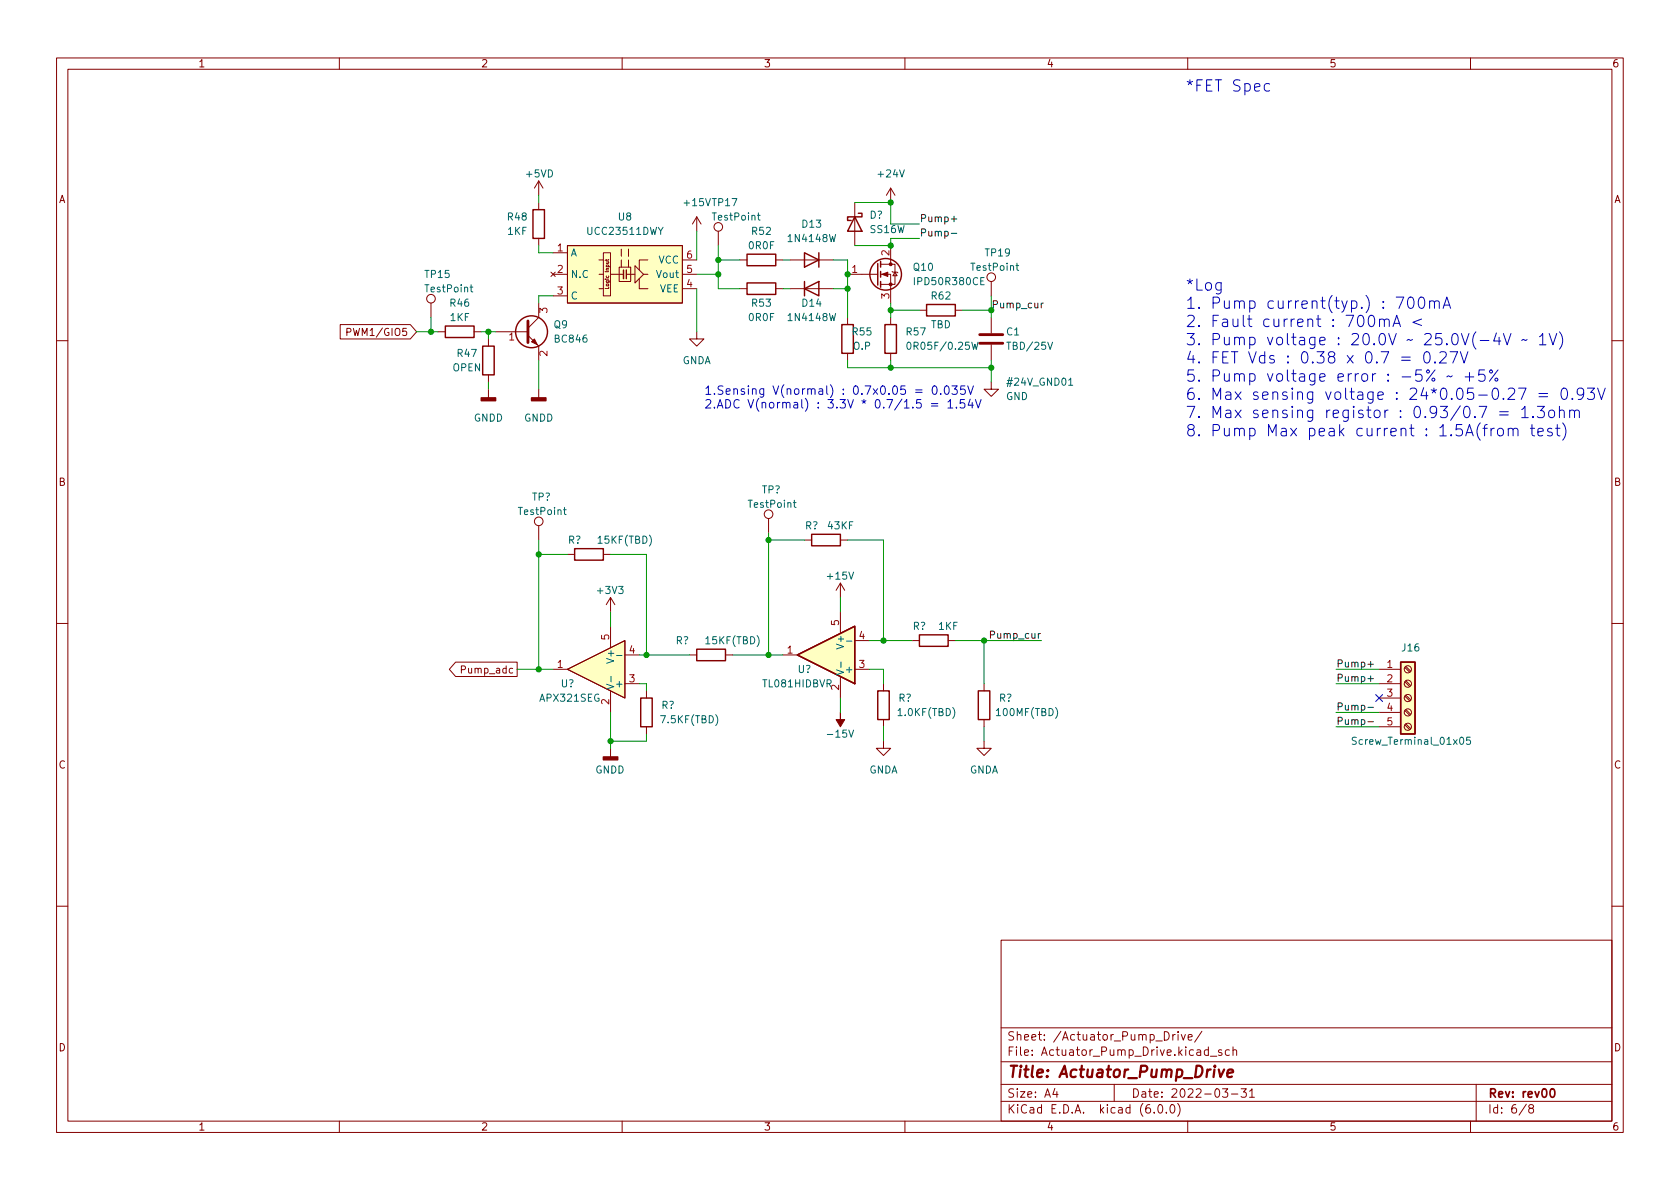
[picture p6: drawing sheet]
<svg xmlns="http://www.w3.org/2000/svg" width="297mm" height="210mm" viewBox="0 0 297 210" stroke-linecap="round" stroke-linejoin="round" font-family="sans-serif">
<g fill="none" stroke="#840000" stroke-width=".18">
<path d="M10 10.2h277v190.1h-277zM12 12.2h273v186.1h-273zM60 10.2v2M110 10.2v2M160 10.2v2M210 10.2v2M260 10.2v2M95.2 32v2.5M95.2 35.8v1.3M95.2 32l-.7 1.3M95.2 32l.8 1.3M123.2 38.3l-.8 1.3"/>
<path d="M123.2 38.3v2.6M123.2 38.3l.8 1.3M151.1 35.8v7.6M157.5 33.3v2.5M157.5 33.3l-.8 1.2M157.5 33.3l.7 1.2M60.2 57.4h12.3l1.2 1.3-1.2 1.2h-12.3zM61.3 58.7h.6l.2-.2-.1-.3-.7-.1v1.2M76.2 53.6v2.5M77.5 58.7h1.2M83.8 58.7h1.3M86.4 59.9v1.3"/>
<path d="M87.6 58.7h5.7M93.3 59.3l1.9 1.9v2.5M95.2 42.2v1.2M95.2 53.6v2.5l-1.9 1.9M97.4 48.1l.8 .8M97.8 48.5h2.5M97.8 44.7h2.5M97.8 52.3h2.5M98.2 48.1l-.8 .8M100.3 43.4h20.3v10.2h-20.3zM105.9 48.5h.8M105.9 46h.8"/>
<path d="M105.9 51h.8M106.7 44.7h1.2v7.6h-1.2zM107.2 45.9v.2M107.6 45.9l-.1 .1h-.5M107.9 48.5h2.3M109.5 47.2h2v2.6h-2zM109.9 44.1v1.2M109.9 46v1.2M110.7 48.5h1.6M111.1 44.1v1.2M111.1 46v1.2M112.3 47l1.5 1.5-1.5 1.5z"/>
<path d="M113 49.3v1.7h1.6M113.8 48.5h.8M114.6 46h-1.6v1.7M120.6 48.5h2.6M120.6 46h2.6M120.6 51h2.6M123.2 58.7v1.2h1.3l-1.3 1.3-1.3-1.3h1.3M127 40.9v2.5M130.8 46h1.3M130.8 51h1.3M137.2 46h1.2M137.2 51h1.2"/>
<path d="M139.7 46h7.6M139.7 51h7.6M149.9 48.5h5.3M149.9 56.1v1.3M155.7 48.5h1.8v5.1M155.7 46.7h2.5v3.6h-2.5M157.5 43.4v3.3M157.5 56.1v1.3M157.7 48l.2 .1h.7l.1 .2M158.2 48.1l.4 .7h-.7zM162.6 54.9h1.2M168.9 54.9h1.3"/>
<path d="M175.3 49.8v2.5M175.3 56.1v2.8M10 60.2h2M86.4 66.3v1.3M86.4 68.8v1.6M95.2 68.8v1.6M149.9 62.5v1.2M157.5 62.5v1.2M175.3 67.6v1.2h1.2l-1.2 1.3-1.3-1.3h1.3M175.3 61v2.7M285 60.2h2M95.2 93v2.5"/>
<path d="M100.3 98h1.3M106.7 98h1.2M135.9 91.7v2.5M142.2 95.5h1.3M148.6 95.5h1.3M10 110.2h2M80.6 117.1h10.8v2.5h-10.8l-1.2-1.2zM97.8 118.4h2.5M100.3 118.4l10.2-5.1v10.1zM107.9 105.7v2.5M107.9 110.7v3.8M107.9 105.7l-.7 1.2"/>
<path d="M107.9 105.7l.8 1.2M110.5 115.8h2.5M121.9 115.8h1.3M128.3 115.8h1.2M138.4 115.8h2.6M148.6 103.1v2.6M148.6 108.2v3.8M148.6 119.6v3.8M148.6 103.1l-.8 1.3M148.6 103.1l.8 1.3M151.1 118.4h2.6M151.1 113.3h2.6"/>
<path d="M161.3 113.3h1.3M167.6 113.3h1.3M243.8 118.4h3.8M248.4 118l.9 .9M248.6 117.9l.8 .8M285 110.2h2M107.9 122.2v3.8M107.9 132.3v1.6M110.5 120.9h2.5M114.3 122.2v1.2M114.3 128.5v1.3M156.2 131.1v1.2h1.3l-1.3 1.3-1.3-1.3h1.3"/>
<path d="M156.2 120.9v1.3M156.2 127.2v1.3M174 131.1v1.2h1.3l-1.3 1.3-1.3-1.3h1.3M174 120.9v1.3M174 127.2v1.3M243.8 120.9h3.8M243.8 123.4h3.8M243.8 126h3.8M243.8 128.5h3.8M248.4 128.2l.9 .8M248.4 125.6l.9 .9M248.4 123.1l.9 .8"/>
<path d="M248.4 120.6l.9 .8M248.6 128l.8 .8M248.6 125.5l.8 .8M248.6 122.9l.8 .9M248.6 120.4l.8 .8M10 160.2h2M177 166.3h108v32h-108zM285 160.2h2M60 198.3v2M110 198.3v2M160 198.3v2M177 194.8h108"/>
<path d="M177 191.8h108M177 187.8h108M177 181.8h108M186.5 192.5l-.4 1h1M186.9 193v1M197 191.8v3M204.1 196.7v.1M204.9 195.4l.2-.1a.81 .81 0 0 1 .6 .7 .81 .81 0 0 1-.3 .8h-.2a.81 .81 0 0 1-.6-.6 .81 .81 0 0 1 .3-.8zM206.2 196.7v.1M207.1 195.4l.1-.1a.81 .81 0 0 1 .6 .7 .81 .81 0 0 1-.3 .8h-.1a.81 .81 0 0 1-.6-.6 .81 .81 0 0 1 .3-.8zM207.4 182.9v1M207.8 182.9l-.3 .1-.1 .2"/>
<path d="M208.2 195.1a1.72 1.72 0 0 1 0 2.3M208.3 182.4v.2M208.3 182.9v1M208.9 182.9l.3 1 .4-1M210 198.3v2M210.1 183.4l.7-.1-.1-.3-.4-.1-.2 .2v.8h.6M212.5 182.4l-1.3 1.9M213.6 185.7l-.4-.1-.3 .3v.4l.2 .3h.5M213.6 185.1v1.5M214 186.8h1.1M216 185.7l-.4-.1-.2 .2 .1 .3 .5 .1v.4h-.6M216.1 192.5h1l-.5 .6 .4 .1v.7l-.2 .1h-.4l-.3-.1"/>
<path d="M217.4 185.7l-.5-.1-.3 .3v.4l.2 .3h.6M217.7 193.5h1.2M218 185.8l.2-.2 .4 .1v.9M218 185.1v1.5M219.4 192.5h1l-.5 .6 .4 .1v.7l-.2 .1h-.5l-.2-.1M220.9 193l.5-.5v1.5M220.9 194h.9M260 198.3v2M261 191.8v6.5M269.9 195.3l-1.3 1.9M270.6 196l-.3-.3 .1-.2 .2-.2 .4 .1 .2 .2-.1 .2-.7 .2-.1 .3v.2l.3 .3h.4l.2-.3-.1-.4-.2-.1"/>
<circle cx="76.2" cy="52.8" r=".76"/>
<circle cx="127" cy="40.1" r=".76"/>
<circle cx="175.3" cy="49" r=".76"/>
<circle cx="95.2" cy="92.2" r=".76"/>
<circle cx="135.9" cy="90.9" r=".76"/>
<circle cx="248.9" cy="118.4" r=".63"/>
<circle cx="248.9" cy="126" r=".63"/>
<circle cx="248.9" cy="123.4" r=".63"/>
<circle cx="248.9" cy="120.9" r=".63"/>
<circle cx="248.9" cy="128.5" r=".63"/>
</g>
<path d="M274.3 192.6l.1-.1a.81 .81 0 0 1 .6 .7 .81 .81 0 0 1-.3 .8h-.1a.82 .82 0 0 1-.6-.6 .82 .82 0 0 1 .3-.8z" fill="none" stroke="#840000" stroke-width=".3"/>
<path d="M215.5 189.1l.3 1.4 .6-1.4M217 189.8l1-.2v-.4l-.2-.1-.6 .1-.2 1 .2 .3 .6-.1" fill="none" stroke="#840000" stroke-width=".4"/>
<g fill="none" stroke="#840000" stroke-width=".25">
<path d="M94.2 37.1h2.1v5.1h-2.1zM151.1 38.3l1.3 2.6h-2.5zM151.8 37.7h.6v.6h-2.5v.7h.6M78.7 57.7h5.1v2h-5.1zM110.2 47.7v1.6M110.7 47.7v1.6M132.1 45h5.1v2h-5.1zM132.1 50h5.1v2.1h-5.1zM142.2 44.7l2.6 1.3-2.6 1.2zM142.2 51l2.6-1.2v2.5zM142.2 49.8v2.5M144.8 44.7v2.5"/>
<path d="M148.8 57.4h2.1v5.1h-2.1zM155.2 46.6v3.8M155.7 46.2v1M155.7 48v1M155.7 49.8v1M156.5 57.4h2v5.1h-2zM163.8 53.8h5.1v2.1h-5.1zM85.3 61.2h2.1v5.1h-2.1zM101.6 97h5.1v2.1h-5.1zM143.5 94.5h5.1v2h-5.1zM123.2 114.8h5.1v2h-5.1zM141 115.8l10.1-5.1v10.2z"/>
<path d="M162.6 112.3h5v2h-5zM247.6 117.1h2.6v12.7h-2.6zM113.3 123.4h2v5.1h-2zM155.2 122.2h2v5h-2zM173 122.2h2v5h-2z"/>
<circle cx="94" cy="58.7" r="2.82"/>
<circle cx="156.6" cy="48.5" r="2.79"/>
</g>
<g fill="#ffffc2" stroke="#ffffc2" stroke-width=".18">
<path d="M141 115.8l10.1-5.1v10.2z"/>
<path d="M100.3 118.4l10.2-5.1v10.1z"/>
<path d="M247.6 117.1h2.6v12.7h-2.6z"/>
<path d="M100.3 43.4h20.3v10.2h-20.3z"/>
</g>
<g fill="none" stroke="#006464" stroke-width=".18">
<path d="M133.9 38.1h.5M134.1 37.7v1l.3 .2M83.1 50.8h.5M83.3 50.4v1l.3 .2M179.6 47h.5M179.8 46.5v1.1l.3 .2M160.5 60.6l.1-.1a.68 .68 0 0 1 .5 .6 .68 .68 0 0 1-.5 .7l-.1-.1-.2-.4zM171.8 60.5l.3 1.3 .3-.9 .2 .9 .3-1.3M99.6 90.1h.5M99.8 89.7v1.1l.3 .2M140.3 88.9h.4M140.4 88.5v1l.3 .2"/>
<path d="M108 119.6v1M109 115.9h1M147.9 118.5l1.3 .4-1.3 .4M148.7 117.1v.9M149.7 113.4h.9M107.3 121l1.2 .4-1.2 .4M239.8 130.4h-.5l-.2 .1v.3l.6 .3 .1 .3-.2 .2h-.5M259.9 130.4h-.6v.6l.2-.2 .4 .1 .1 .2-.1 .4-.1 .1-.5-.1"/>
</g>
<g fill="#840000" stroke="#840000" stroke-width=".18">
<path d="M156 48.5l1-.4v.8z"/>
<path d="M94 60.4l.5-.5 .5 1.1z"/>
<path d="M148.6 126v1.2h.8l-.8 1.3-.8-1.3h.8z"/>
<circle cx="157.5" cy="50.3" r=".25"/>
<circle cx="157.5" cy="46.7" r=".25"/>
</g>
<g fill="#840000" stroke="#840000" stroke-width=".25">
<path d="M85.1 70.4h2.5v.5h-2.5z"/>
<path d="M94 70.4h2.5v.5h-2.5z"/>
<path d="M106.7 133.9h2.5v.5h-2.5z"/>
</g>
<path d="M93.3 56.8v3.8M173.2 59.2h4.1M173.2 60.7h4.1" fill="none" stroke="#840000" stroke-width=".51"/>
<path d="M168.2 38.7h1M168.2 41.3h1M184.1 53.6v.8M184.5 53.6l-.4 .2M241.9 117.5h.9M241.9 125.1h.9M241.9 127.6h.9M241.9 120h.9" fill="none" stroke="#0f0f0f" stroke-width=".18"/>
<g fill="none" stroke="#0000c2" stroke-width=".18">
<path d="M224.5 14.9l-.6-.1-.4 .4v.5l.2 .3 .2 .1 .6-.1M242.1 55.9a.48 .48 0 0 1 .5-.1 .48 .48 0 0 1 .4 .3 1.03 1.03 0 0 1-.6 1.7 1.22 1.22 0 0 1-.3-1.9zM243.9 56.6a.5 .5 0 0 1 .9 .1v1.1M243.9 56.4v1.4M244.8 56.7l.3-.3 .4 .1 .1 1.3M246.3 57.8l.7-2 .6 2M246.5 57.2h.9M246.9 52.5h1.3l-.9 2M249.1 52.7a.48 .48 0 0 1 .4-.2 .48 .48 0 0 1 .4 .4 1.03 1.03 0 0 1-.6 1.6 1.22 1.22 0 0 1-.2-1.8zM251.1 52.6a.47 .47 0 0 1 .7 .3 1.03 1.03 0 0 1-.6 1.6 1.33 1.33 0 0 1-.1-1.9zM251.3 56.4l-1.5 .6 1.5 .6M252.8 53.4a.5 .5 0 0 1 .8 .1v1"/>
<path d="M252.8 53.2v1.3M253.6 53.5l.3-.3 .5 .1 .1 1.2M255.2 54.5l.6-2 .7 2M255.3 54h1M264.6 58.9l-.5 1.4h1.2M265.1 59.6v1.4M265.8 59l.7 2 .6-2M272.2 59.5l.6-.5v2M273.9 59l.7 2 .6-2M275.7 58.7a2.29 2.29 0 0 1 0 3M161.9 69h1.1M161.9 69.4h1.1"/>
<path d="M164.7 71.4h1.1M164.7 71.8h1.1M165 68.4l.2-.2a.81 .81 0 0 1 .6 .7 .81 .81 0 0 1-.3 .8h-.2a.81 .81 0 0 1-.3-1.3zM166.3 69.6v.1M167.1 68.4l.2-.2a.81 .81 0 0 1 .6 .7 .81 .81 0 0 1-.3 .8h-.1a.81 .81 0 0 1-.4-1.3zM167.6 71.1l.4-.4v1.5M167.6 72.2h.9M168.3 68.2h1l-.5 .6 .4 .2v.6l-.2 .1h-.5l-.2-.1M169.1 72v.2M170.5 70.7h-.7v.7l.2-.2 .5 .1 .1 .2-.1 .5-.2 .2-.5-.2M170.6 68.2h-.7l-.1 .8 .2-.2 .5 .1 .2 .2-.1 .5-.2 .1-.6-.1M171.1 68.2l.5 1.5 .5-1.5"/>
<path d="M171.5 70.6l-.3 1.1h.9M171.9 71.2v1M172.5 70.7l.5 1.5 .5-1.5M251.9 62.4a.48 .48 0 0 1 .5-.2 .48 .48 0 0 1 .4 .4 1.03 1.03 0 0 1-.6 1.6 1.22 1.22 0 0 1-.3-1.8zM253.7 64l.1 .1-.1 .1-.1-.1 .1-.1v.2M253.7 65.4l-1.5 2M254.6 62.4l.3-.2 .6 .1a.54 .54 0 0 1 .1 .8l-1.1 1.1h1.2M256.4 62.2h1.3l-.8 2M256.8 66.5l-.3 .2-.4-.2-.3 .2M258.2 62.2l.7 2 .6-2M259.1 66.7h1.5M259.8 65.9v1.5"/>
<path d="M262.5 65.4h-1l-.1 1 .3-.2 .7 .1 .2 .3-.1 .6-.3 .2h-.5l-.3-.2M264.2 75.7a.51 .51 0 0 0-.6 .4M264.9 75.9a.54 .54 0 0 1 .5-.2 .54 .54 0 0 1 .4 .4v.6a.54 .54 0 0 1-.5 .4 .54 .54 0 0 1-.5-.4zM264.9 65.4l-1.6 2M265.2 72.8h1.5M265.2 73.4h1.5M266.7 68.8l.3-.2 .6 .1a.54 .54 0 0 1 .1 .8l-1.1 1.1h1.2M266.7 75.9a.5 .5 0 0 1 .8 .1v1.1M266.7 75.7v1.4M267.5 76l.3-.3 .5 .1 .1 1.3M268.5 68.6h1.3l-.8 2M269.1 72.4l.5-.5v2"/>
<path d="M269.1 73.9h1.1M270 60l-.3 .2-.4-.2-.2 .2M270.6 75.7h.7M270.9 75.1v1.7l.1 .2 .3 .1M271.1 73.7l.1 .1-.1 .1-.1-.1 .1-.1v.2M271.8 71.9h1.3l-.7 .7a.54 .54 0 0 1 .7 .4v.5l-.2 .3-.8 .1-.3-.2M271.9 76.4l1-.2-.1-.4-.6-.1-.3 .3 .1 1 .2 .1 .6-.1M272.1 69.6h1.5M272.1 70.2h1.5M272.2 61h1.1M273.9 72.7a.54 .54 0 0 1 .5-.2 .54 .54 0 0 1 .5 .4v.6a.54 .54 0 0 1-.6 .4 .54 .54 0 0 1-.5-.4zM274.4 75.8l-.5-.1-.3 .3 .1 .3 .7 .2 .1 .2-.1 .3-.2 .1-.6-.1"/>
<path d="M275.1 75.7h.7M275.3 75.1v1.7l.1 .2 .4 .1M275.7 72.7a.5 .5 0 0 1 .9 .1v1.1M275.7 71.9v2M276.2 68.8a.48 .48 0 0 1 .5-.2 .48 .48 0 0 1 .4 .4 1.03 1.03 0 0 1-.6 1.6 1.22 1.22 0 0 1-.3-1.8zM276.3 74.8a2.29 2.29 0 0 1 0 3M277.5 72.7a.5 .5 0 0 1 .9 .1v1.1M277.5 72.5v1.4M278 70.4l.1 .1-.1 .1-.1-.1 .1-.1v.2M278.4 72.8l.3-.3 .5 .1v1.3M280 69.5l-.4 .4h-.4l-.3-.4v-.5l.2-.3 .5-.1 .3 .2a1.32 1.32 0 0 1-.5 1.8h-.3M280.7 68.6h1.2l-.7 .8a.54 .54 0 0 1 .7 .4v.5l-.2 .2-.7 .1-.3-.2"/>
<path d="M282.5 68.6l.6 2 .7-2"/>
<circle cx="253.4" cy="67.1" r=".28"/>
<circle cx="263.6" cy="65.7" r=".28"/>
<circle cx="264.6" cy="67.1" r=".28"/>
</g>
<g fill="none" stroke="#009600" stroke-width=".18">
<path d="M95.2 34.5v1.3M151.1 35.8h6.4v3.8h5.1M73.7 58.7h3.8M76.2 56.1v2.6M85.1 58.7h2.5M86.4 58.7v1.2M95.2 43.4v1.3h2.6M97.8 52.3h-2.6v1.3M123.2 48.5h3.8M123.2 40.9v5.1M123.2 51v7.7M127 46h3.8"/>
<path d="M127 43.4v7.6h3.8M138.4 46h1.3M138.4 51h1.3M147.3 46h2.6v10.1M147.3 51h2.6M157.5 53.6v2.5M157.5 54.9h5.1M162.6 42.2h-5.1v1.2h-6.4M170.2 54.9h5.1M175.3 52.3v3.8M86.4 67.6v1.2M95.2 63.7v5.1"/>
<path d="M149.9 63.7v1.3h25.4M157.5 63.7v1.3M175.3 63.7v3.9M95.2 95.5v22.9M95.2 98h5.1M107.9 98h6.4v17.8M135.9 94.2v21.6M135.9 95.5h6.3M149.9 95.5h6.3v17.8M91.4 118.4h6.4M107.9 108.2v2.5M113 115.8h8.9"/>
<path d="M129.5 115.8h8.9M148.6 105.7v2.5M153.7 118.4h2.5v2.5M153.7 113.3h7.6M168.9 113.3h15.2M174 113.3v7.6M236.2 118.4h7.6M107.9 126v6.3M113 120.9h1.3v1.3M114.3 129.8v1.3h-6.4M148.6 123.4v2.6M156.2 128.5v2.6"/>
<path d="M174 128.5v2.6M236.2 126h7.6M236.2 128.5h7.6M236.2 120.9h7.6"/>
</g>
<path d="M243.2 122.8l1.2 1.2M244.4 122.8l-1.2 1.2" fill="none" stroke="#000084" stroke-width=".18"/>
<g fill="#009600" stroke="#009600" stroke-width=".18">
<circle cx="157.5" cy="43.4" r=".46"/>
<circle cx="149.9" cy="51" r=".46"/>
<circle cx="149.9" cy="48.5" r=".46"/>
<circle cx="157.5" cy="35.8" r=".46"/>
<circle cx="127" cy="46" r=".46"/>
<circle cx="156.2" cy="113.3" r=".46"/>
<circle cx="135.9" cy="95.5" r=".46"/>
<circle cx="135.9" cy="115.8" r=".46"/>
<circle cx="174" cy="113.3" r=".46"/>
<circle cx="95.2" cy="118.4" r=".46"/>
<circle cx="107.9" cy="131.1" r=".46"/>
<circle cx="114.3" cy="115.8" r=".46"/>
<circle cx="95.2" cy="98" r=".46"/>
<circle cx="157.5" cy="54.9" r=".46"/>
<circle cx="157.5" cy="65" r=".46"/>
<circle cx="175.3" cy="65" r=".46"/>
<circle cx="86.4" cy="58.7" r=".46"/>
<circle cx="127" cy="48.5" r=".46"/>
<circle cx="76.2" cy="58.7" r=".46"/>
</g>
<g font-size="2.8" fill="#0000c2">
<text x="209.5" y="16.2">*FET Spec</text>
<text x="209.5" y="51.4">*Log</text>
<text x="209.5" y="54.6">1. Pump current(typ.) : 700mA</text>
<text x="209.5" y="57.8">2. Fault current : 700mA &lt;</text>
<text x="209.5" y="61.1">3. Pump voltage : 20.0V ~ 25.0V(-4V ~ 1V)</text>
<text x="209.5" y="64.3">4. FET Vds : 0.38 x 0.7 = 0.27V</text>
<text x="209.5" y="67.5">5. Pump voltage error : -5% ~ +5%</text>
<text x="209.5" y="70.7">6. Max sensing voltage : 24*0.05-0.27 = 0.93V</text>
<text x="209.5" y="73.9">7. Max sensing registor : 0.93/0.7 = 1.3ohm</text>
<text x="209.5" y="77.2">8. Pump Max peak current : 1.5A(from test)</text>
</g>
<text font-size="2.8" fill="#840000" x="178" y="190.6">Title: Actuator_Pump_Drive</text>
<g font-size="2.1" fill="#0000c2">
<text x="124.5" y="69.8">1.Sensing V(normal) : 0.7x0.05 = 0.035V</text>
<text x="124.5" y="72.2">2.ADC V(normal) : 3.3V * 0.7/1.5 = 1.54V</text>
</g>
<g font-size="2.1" fill="#840000">
<text x="178" y="184">Sheet: /Actuator_Pump_Drive/</text>
<text x="178" y="186.7">File: Actuator_Pump_Drive.kicad_sch</text>
<text x="178" y="196.9">KiCad E.D.A. kicad (6.0.0)</text>
<text x="178" y="194.1">Size: A4</text>
<text x="200" y="194.1">Date: 2022-03-31</text>
<text x="263" y="194.1">Rev: rev00</text>
<text x="263" y="196.9">Id: 6/8</text>
</g>
<g font-size="1.8" fill="#840000">
<text x="35" y="11.9">1</text>
<text x="85" y="11.9">2</text>
<text x="135" y="11.9">3</text>
<text x="185" y="11.9">4</text>
<text x="235" y="11.9">5</text>
<text x="285" y="11.9">6</text>
<text x="10.3" y="35.9">A</text>
<text x="285.3" y="35.9">A</text>
<text x="62.2" y="59.4">PWM1/GIO5</text>
<text x="10.3" y="85.9">B</text>
<text x="285.3" y="85.9">B</text>
<text x="82" y="119.1">Pump_adc</text>
<text x="10.3" y="135.9">C</text>
<text x="285.3" y="135.9">C</text>
<text x="10.3" y="185.9">D</text>
<text x="285.3" y="185.9">D</text>
<text x="35" y="199.9">1</text>
<text x="85" y="199.9">2</text>
<text x="135" y="199.9">3</text>
<text x="185" y="199.9">4</text>
<text x="235" y="199.9">5</text>
<text x="285" y="199.9">6</text>
</g>
<g font-size="1.8" fill="#006464">
<text x="93.1" y="31.4">+5VD</text>
<text x="155.4" y="31.4">+24V</text>
<text x="89.8" y="41.5">1KF</text>
<text x="89.8" y="39">R48</text>
<text x="104.1" y="41.5">UCC23511DWY</text>
<text x="109.4" y="39">U8</text>
<text x="121.1" y="36.4">+15V TP17</text>
<text x="126.1" y="39">TestPoint</text>
<text x="133" y="41.5">R52</text>
<text x="141.9" y="40.3">D13</text>
<text x="153.7" y="38.7">D?</text>
<text x="153.9" y="41.2">SS16W</text>
<text x="100.8" y="45.3">A</text>
<text x="116.4" y="46.6">VCC</text>
<text x="132.5" y="44.1">0R0F</text>
<text x="139.6" y="42.8">1N4148W</text>
<text x="161.6" y="47.9">Q10</text>
<text x="171.9" y="47.9">TestPoint</text>
<text x="174.3" y="45.3">TP19</text>
<text x="75.2" y="49.1">TP15</text>
<text x="75.3" y="51.7">TestPoint</text>
<text x="100.8" y="49.1">N.C</text>
<text x="100.8" y="53">C</text>
<text x="116.2" y="49.1">Vout</text>
<text x="116.6" y="51.7">VEE</text>
<text x="162" y="50.4">IPD50R380CE</text>
<text x="164.7" y="53">R62</text>
<text x="79.6" y="56.8">1KF</text>
<text x="79.7" y="54.2">R46</text>
<text x="98" y="58">Q9</text>
<text x="132.5" y="56.8">0R0F</text>
<text x="133" y="54.2">R53</text>
<text x="139.6" y="56.8">1N4148W</text>
<text x="141.9" y="54.2">D14</text>
<text x="150.8" y="59.3">R55</text>
<text x="160.3" y="59.3">R57</text>
<text x="164.6" y="58">TBD</text>
<text x="178" y="59.3">C1</text>
<text x="80" y="65.7">OPEN</text>
<text x="80.9" y="63.1">R47</text>
<text x="98.2" y="60.6">BC846</text>
<text x="120.6" y="64.4">GNDA</text>
<text x="150.9" y="61.8">O.P</text>
<text x="161.1" y="61.8">0R05F/0.25W</text>
<text x="178.4" y="61.8">TBD/25V</text>
<text x="177.8" y="70.7">GND</text>
<text x="178.4" y="68.2">#24V_GND01</text>
<text x="83.8" y="74.5">GNDD</text>
<text x="92.6" y="74.5">GNDD</text>
<text x="94.1" y="88.5">TP?</text>
<text x="132.5" y="89.8">TestPoint</text>
<text x="134.7" y="87.2">TP?</text>
<text x="91.8" y="91.1">TestPoint</text>
<text x="142.3" y="93.6">R?</text>
<text x="146.4" y="93.6">43KF</text>
<text x="100.4" y="96.1">R?</text>
<text x="105.9" y="96.1">15KF(TBD)</text>
<text x="105.8" y="105">+3V3</text>
<text x="146.4" y="102.5">+15V</text>
<text x="119.5" y="113.9">R?</text>
<text x="125" y="113.9">15KF(TBD)</text>
<text x="161.4" y="111.4">R?</text>
<text x="166" y="111.4">1KF</text>
<text x="108.6" y="116.9" transform="rotate(-90 108.6 116.9)">V+</text>
<text x="141.1" y="119">U?</text>
<text x="149.2" y="114.3" transform="rotate(-90 149.2 114.3)">V+</text>
<text x="150" y="119">+</text>
<text x="247.9" y="115.2">J16</text>
<text x="95.6" y="124.1">APX321SEG</text>
<text x="99.2" y="121.5">U?</text>
<text x="109.3" y="121.5">+</text>
<text x="116.9" y="125.3">R?</text>
<text x="135" y="121.5">TL081HIDBVR</text>
<text x="148.3" y="122" transform="rotate(-90 148.3 122)">2</text>
<text x="158.8" y="124.1">R?</text>
<text x="176.6" y="124.1">R?</text>
<text x="117.1" y="127.9">7.5KF(TBD)</text>
<text x="146.6" y="130.4">-15V</text>
<text x="159" y="126.6">1.0KF(TBD)</text>
<text x="176.5" y="126.6">100MF(TBD)</text>
<text x="239.8" y="131.7">Screw_Terminal_01x05</text>
<text x="105.2" y="136.8">GNDD</text>
<text x="153.6" y="136.8">GNDA</text>
<text x="171.4" y="136.8">GNDA</text>
</g>
<g font-size="1.8" fill="#0f0f0f">
<text x="162.6" y="41.8">Pump-</text>
<text x="162.6" y="39.3">Pump+</text>
<text x="175.5" y="112.9">Pump_cur</text>
<text x="236.2" y="118">Pump+</text>
<text x="236.2" y="125.6">Pump-</text>
<text x="236.2" y="120.5">Pump+</text>
<text x="236.2" y="128.2">Pump-</text>
</g>
<g font-size="1.8" fill="#a90000">
<text x="98.6" y="44.4">1</text>
<text x="121.4" y="45.7">6</text>
<text x="157.2" y="45.2" transform="rotate(-90 157.2 45.2)">2</text>
<text x="98.6" y="48.3">2</text>
<text x="98.6" y="52.1">3</text>
<text x="121.4" y="50.8">4</text>
<text x="121.4" y="48.3">5</text>
<text x="150.6" y="48.3">1</text>
<text x="157.2" y="52.8" transform="rotate(-90 157.2 52.8)">3</text>
<text x="96.8" y="55.4" transform="rotate(-90 96.8 55.4)">3</text>
<text x="90" y="60.2">1</text>
<text x="96.8" y="63" transform="rotate(-90 96.8 63)">2</text>
<text x="107.7" y="113.1" transform="rotate(-90 107.7 113.1)">5</text>
<text x="148.3" y="110.6" transform="rotate(-90 148.3 110.6)">5</text>
<text x="151.9" y="113">4</text>
<text x="98.6" y="118.1">1</text>
<text x="111.3" y="115.6">4</text>
<text x="139.2" y="115.6">1</text>
<text x="151.9" y="118.1">3</text>
<text x="245.3" y="118.1">1</text>
<text x="107.7" y="124.6" transform="rotate(-90 107.7 124.6)">2</text>
<text x="111.3" y="120.6">3</text>
<text x="245.3" y="120.6">2</text>
<text x="245.3" y="123.2">3</text>
<text x="245.3" y="125.7">4</text>
<text x="245.3" y="128.3">5</text>
</g>
<text font-size="1.8" fill="#009600" x="175.3" y="54.5">Pump_cur</text>
<text font-size=".9" fill="#840000" x="107.7" y="50.9" transform="rotate(-90 107.7 50.9)">Logic Input</text>
</svg>
